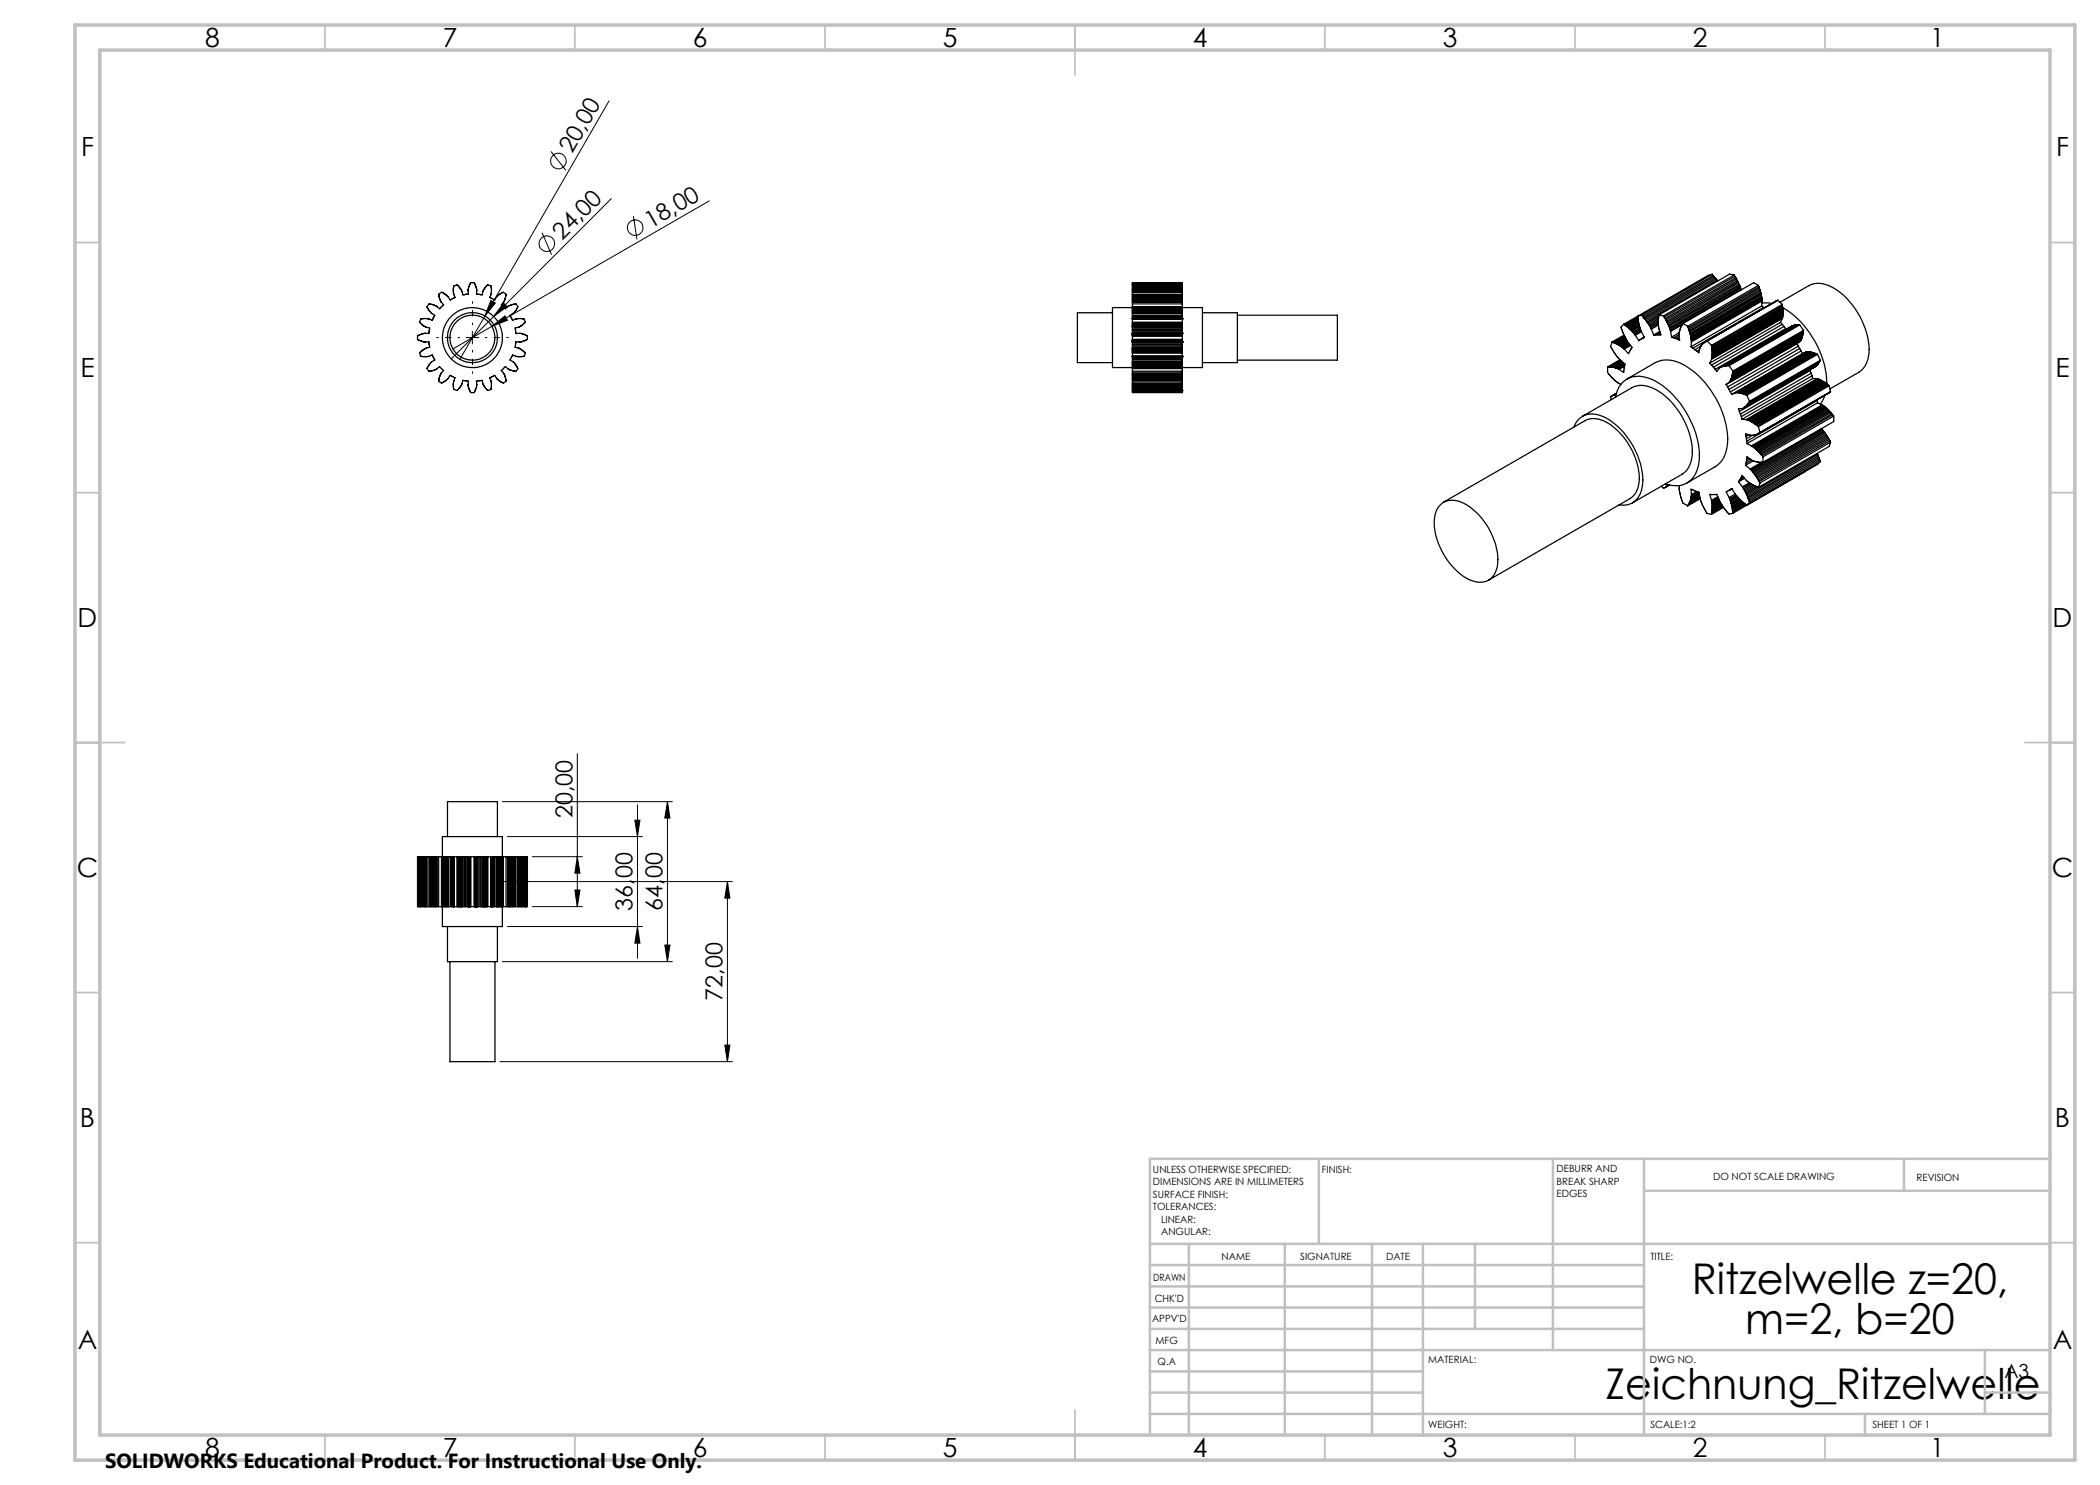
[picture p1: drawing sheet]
<svg xmlns="http://www.w3.org/2000/svg" width="420mm" height="297mm" viewBox="0 0 420 297" stroke-linecap="round" stroke-linejoin="round" font-family="sans-serif">
<g fill="none" stroke="#000" stroke-width=".25">
<path d="M226.5 56.5h10v22h-10zM226.5 58.8h10M226.5 59h10M226.5 58.5h10M226.5 59.1h10M226.5 59.3h10M226.5 59.4h10M226.5 59.6h10M226.5 59.7h10M226.5 59.9h10M226.5 60h10M226.5 57.9h10"/>
<path d="M226.5 58.1h10M226.5 58.2h10M226.5 58.3h10M226.5 57.8h10M226.5 57.6h10M226.5 57.5h10M226.5 57.3h10M226.5 57.2h10M226.5 56.9h10M226.5 56.8h10M226.5 56.7h10M342.4 54.9l-14.1 8.1"/>
<path d="M342.4 54.9l.3 .2M342.4 54.9l-.7 .2-14.2 8.1M342.7 55.1l-14.2 8.1M342.7 55.1l.1 .2M342.8 55.3l-14.1 8.2M342.8 55.3l.2 .3M343 55.6l-14.1 8.1M343 55.6l.2 .2M343.2 55.8l-14.1 8.1M343.2 55.8l.2 .2M343.4 56l-14.2 8.2M343.4 56l.1 .2"/>
<path d="M346.9 55l-14.2 8.2M346.9 55l.1 .3M346.9 55l-1-.2-14.1 8.2M347 55.3l-14.2 8.1M347 55.3l.2 .3M347.2 55.6l-14.2 8.1M347.2 55.6l.1 .2M347.3 55.8l-14.1 8.2M347.3 55.8l.2 .3M347.5 56.1l-14.2 8.1M347.5 56.1l.1 .2M347.6 56.3l-14.2 8.2"/>
<path d="M347.6 56.3l.1 .3M347.7 56.6l.1 .3M347.7 56.6l-14.1 8.2M347.8 56.9l.3 .5M347.8 56.9l-14.1 8.1M347.9 57.1l-14.1 8.2M348.1 57.4l-14.2 8.1M348.1 57.4v.2M348.1 57.6l-14.1 8.2M348.1 57.6l.1 .3M348.2 57.9l-14.1 8.1M348.2 57.9v.1"/>
<path d="M351.7 57.1l-14.2 8.2M351.7 57.1l.1 .3M351.7 57.1l-1-.6-14.1 8.2M351.8 57.4l-14.2 8.1M351.8 57.4l.1 .2M351.9 57.6l-14.2 8.2M351.9 57.6l.1 .3M352 57.9l-14.2 8.2M352 57.9v.3M352 58.2l.1 .3M352 58.2l-14.1 8.2M352.1 58.5l-14.1 8.1"/>
<path d="M352.1 58.5l.1 .2M352.2 58.7l-14.1 8.2M352.2 58.7v.3M352.2 59l.1 .3M352.2 59l-14.1 8.2M352.3 59.3l-14.1 8.1M352.3 59.3l.1 .5M352.4 59.5l-14.2 8.2M352.4 59.8l-14.2 8.1M352.4 59.8v.2M352.4 60l-14.1 8.2M352.4 60v.2"/>
<path d="M85.8 60.8l1.4 .4 .7 .6 .8-.8-.6-.7-.3-1-.1-.5 .6-.3 1.2 .7 .5 .8 1-.5a3 3 0 0 1-.2-2.3l.6-.2 .8 .9 .4 1.1 1.1-.2a3.2 3.2 0 0 1 .5-2.3l.7 .2 .4 1.1v1l1.1 .2 .4-1.1 .8-.9 .6 .2 .1 .4-.1 1.2-.3 .7 1.1 .5 .4-.8 1.1-.7 .7 .3v.2a3.5 3.5 0 0 1-.9 2l.8 .8 .7-.6 1.4-.4 .4 .5-.2 .3-.7 1-.7 .5 .5 1 1.1-.4 1.2 .1 .3 .6-.1 .2-1 .7-1 .3 .2 1.1h.9l1.4 .5v.7l-.4 .2-.9 .3-1-.1-.2 1.2 .8 .1 1.2 .9 .1 .1-.3 .7h-1.3l-1-.3-.5 1 .9 .6 .7 1.1-.4 .6h-.2l-1.1-.4-.8-.6-.6 .6-.2 .2 .6 .8 .3 1.2v.1l-.5 .4-1.1-.7-.6-.8-1.1 .5 .4 .9-.1 1.4-.6 .2-.3-.2-.7-1.1-.2-.7-1.1 .1v1.1l-.3 .8-.2 .4h-.6l-.6-1.4 .1-.9-1.1-.1-.3 1-.9 1-.6-.2-.1-.3v-1.2l.3-.8-1-.5-.6 .8-.8 .6-.3 .1-.6-.4 .4-1.4 .6-.7-.8-.8-.8 .6-1.3 .4-.4-.6 .2-.4 .6-.8 .8-.5-.6-1-1 .3h-1.3l-.2-.7 .3-.3 1-.7 .7-.1-.1-1.2-1.1 .1-1.2-.5 .1-.8 1.2-.4h1l.1-.8v-.3l-1.1-.4-.9-.8 .2-.6 1.2-.1 1.1 .4 .6-1-.8-.6-.7-.9-.1-.3zM222.5 62.5h-7v10h7M226.5 71.3h.1M226.5 63.7h.1M226.5 68.4h.1M226.5 66.7h.1M226.5 73.5h-4v-12h18v12h-4M226.5 78.1h.1M226.5 71.3h10M226.5 74.3h10M226.5 68.4h10M226.5 68.3h10"/>
<path d="M226.5 66.7h10M226.5 63.7h10M226.5 62.5h10M226.5 63.1h10M226.5 67.9h10M226.5 67.2h10M226.5 67.1h10M226.5 68h10M226.5 67h10M226.5 68.1h10M226.5 66.9h10M226.5 70.6h10"/>
<path d="M226.5 70.5h10M226.5 64.4h10M226.5 64.6h10M226.5 63.8h10M226.5 64.7h10M226.5 70.4h10M226.5 68.2h10M226.5 70.3h10M226.5 64.8h10M226.5 66.8h10M226.5 64.9h10M226.5 70.2h10"/>
<path d="M226.5 70.1h10M226.5 65h10M226.5 70h10M226.5 69.9h10M226.5 65.2h10M226.5 69.8h10M226.5 65.3h10M226.5 69.7h10M226.5 65.4h10M226.5 69.6h10M226.5 65.5h10M226.5 69.5h10"/>
<path d="M226.5 65.6h10M226.5 73.6h10M226.5 73.7h10M226.5 60.8h10M226.5 61.3h10M226.5 73.4h10M226.5 61.6h10M226.5 73.3h10M226.5 61.7h10M226.5 73.2h10M226.5 61.9h10M226.5 73.1h10"/>
<path d="M226.5 62h10M226.5 73h10M226.5 62.1h10M226.5 68.6h10M226.5 66.4h10M226.5 68.9h10M226.5 66.1h10M226.5 72.8h10M226.5 62.2h10M226.5 69.2h10M226.5 65.9h10M226.5 62.3h10"/>
<path d="M226.5 72.7h10M226.5 72.6h10M226.5 62.4h10M226.5 72.5h10M226.5 72.4h10M226.5 62.6h10M226.5 62.7h10M226.5 72.3h10M226.5 72h10M226.5 71.5h10M226.5 63.6h10M226.5 71.8h10"/>
<path d="M226.5 63.3h10M226.5 76.1h10M226.5 76.2h10M226.5 76.6h10M226.5 75.9h10M226.5 75.8h10M226.5 75.6h10M226.5 75.5h10M226.5 75.3h10M226.5 75.2h10M226.5 75.1h10M226.5 60.1h10"/>
<path d="M226.5 74.9h10M226.5 60.3h10M226.5 74.8h10M226.5 74.7h10M226.5 60.4h10M226.5 74.6h10M226.5 60.5h10M226.5 77h10M226.5 77.1h10M226.5 76.8h10M226.5 76.7h10M226.5 77.3h10"/>
<path d="M226.5 77.4h10M226.5 77.6h10M226.5 77.7h10M226.5 77.9h10M226.5 78.1h10M226.5 78.2h10M226.5 78.4h10M236.5 71.3h.1M236.5 63.7h.1M236.5 68.4h.1M236.5 66.7h.1M236.5 78.1h.1"/>
<path d="M240.5 62.5h7v10h-7M247.5 63h20v9h-20M321.5 73.4v1.1l.2 .3 1.3 1.4 1.2 .7M321.5 73.4h.8M322.3 73.4h.2M322.4 68.4l-.3 .9 .3 .5a8.8 8.8 0 0 0 2.6 3M322.4 68.4l.2 .1M322.4 79.2l-.3 .1 .2 .6M322.5 73.4l.2 .1M322.6 79.1l.7-.4-.9 .5M322.6 68.5l.2 .1M322.7 73.5h.2"/>
<path d="M322.8 68.6l.2 .1M322.9 73.5l.1 .1M323 73.6h.3M323 68.7l.3 .1M323.1 79.4a4.7 4.7 0 0 1 6.7-3.7 17.1 17.1 0 0 1 9 10.1 11.9 11.9 0 0 1 .4 8.8 4.6 4.6 0 0 1-6.1 2.2M323.1 78.9l-.7 .3M323.1 78.9l.2-.1-.4 .1M323.2 78.8l-.1 .1M323.3 73.6l.1 .1M323.3 68.8l.4 .2M323.4 73.7l.2 .1M323.6 73.8l.2 .1"/>
<path d="M323.7 69l.2 .1M323.9 69.1l.2 .1M324 72l-2.5 1.4M324.1 72l-2.4 1.4M324.1 69.2l.2 .2M324.1 72.1l-2.2 1.3M324.2 72.2l-2.1 1.2M324.3 69.4l.2 .1M324.3 72.2l-2 1.2M324.4 72.3l-1.9 1.1M324.5 69.5l.2 .2M324.5 72.4l-1.8 1.1"/>
<path d="M324.6 72.5l-1.7 1M324.7 69.7l.1 .1M324.7 72.6l-1.7 1M324.8 64.8l-.6 .6 .1 .3 .9 2.1 1.2 1.7-.7 1.2-.9-.9M324.8 64.8l.2 .2M324.8 67l-2.4 1.4M324.8 72.7l-1.5 .9M324.9 67.2l-2.3 1.3M324.9 73.3l-1.1 .6M324.9 73l-1.3 .8M325 72.8l-.3 1.7-.9-.6M325 65l.2 .2"/>
<path d="M325 67.3l-2.2 1.3M325 72.8l-1.6 .9M325 67.5l-2 1.2M325.1 67.7l-1.8 1.1M325.2 65.2l.4 .3M325.2 67.9l-1.7 1M325.3 68l-1.6 1M325.4 75.8l5.6-3.3a6.2 6.2 0 0 1 6.6 1 18.4 18.4 0 0 1 7.9 15.1 5.7 5.7 0 0 1-2.5 4.7l-5.6 3.3M325.4 68.2l-1.5 .9M325.5 68.4l-1.4 .8M325.6 65.5l.2 .2M325.7 68.5l-1.4 .9"/>
<path d="M325.8 65.7l.4 .3M325.8 68.7l-1.3 .8M326 68.9l-1.3 .8M326.1 69.1l-1.3 .7M326.2 66l.2 .2M326.4 66.2l.5 .6M326.9 66.8l.2 .3M327.1 67.1l.7 1.1 .5-.4M327.5 63.2l.1 .3M327.5 63.2l-2.7 1.6M327.6 63.5v.3M327.6 63.5l-2.6 1.5"/>
<path d="M327.6 63.8v.2M327.6 63.8l-2.4 1.4M327.6 64l.1 .3M327.6 64l-2.2 1.3M327.7 64.3v.3M327.7 64.3l-2.1 1.2M327.7 64.6l.1 .2M327.7 64.6l-1.9 1.1M327.8 64.8v.3M327.8 64.8l-1.8 1.1M327.8 65.1l.1 .2M327.8 65.1l-1.6 .9"/>
<path d="M327.9 65.3l.1 .3M327.9 65.3l-1.5 .9M328 65.6l.1 .3M328 65.6l-1.4 .8M328.1 65.9l.2 .5M328.1 65.9l-1.4 .7M328.2 66.1l-1.3 .7M328.3 66.4l.6 1.1-.3 .1M328.3 63l-.8 .2M328.3 63l.2 .2M328.3 66.4l-1.2 .7M328.5 63.2l.2 .3"/>
<path d="M328.6 67.6l-.3 .2M328.6 67.6l.3-.2-.6 .4M328.7 63.5l.2 .2M328.9 63.7l.2 .2M329.1 63.9l.3 .5M329.4 64.4l.2 .2M329.6 64.6l.1 .3M329.7 64.9l.2 .2M329.9 65.1l.1 .2M330 65.3l.2 .3M330.2 65.6l.1 .2M330.3 65.8l.4 1.2"/>
<path d="M330.7 67h.4M331.4 67h-.3M331.4 67h.4M331.6 64.4l-1.6 .9M331.6 64.7l-1.4 .9M331.7 65l-1.4 .8M331.7 64.1l-1.8 1M331.7 63.7l-2 1.2M331.7 63.4l-2.1 1.2M331.8 63l-.2 1.1a6.7 6.7 0 0 0 .6 2.9h-.4M331.8 63l.9 .2M331.8 63l-2.4 1.4"/>
<path d="M332 66.3l-1.3 .7M332 66.5l-.9 .5M332 66.6l-.6 .4M332.1 66.8l-.3 .2M332.7 63.2l.1 .2M332.8 63.4l.2 .3M333 63.7l.2 .3M333.2 64l.1 .2M333.3 64.2l.1 .3M333.4 64.5l.2 .3M333.6 64.8l.1 .2M333.7 65l.1 .3"/>
<path d="M333.8 65.3l.1 .2M333.9 65.5l.1 .3M334 65.8l.1 .2M334.1 66v.3M334.1 66.3l.2 1.1M334.3 67.4l.8 .3M335.1 67.7l.4 .2M335.8 66.5l.1 1.5-.4-.1M335.8 67.3l-.7 .4M335.8 66.9l-1.1 .7M335.8 66.5l-1.5 .9M335.9 67.7l-.4 .2"/>
<path d="M336.4 64.9l-2.3 1.4M336.6 64.7l-.3 .5-.5 1.3M336.6 64.7l.9 .6M337.5 65.3l.1 .2M337.6 65.5l.1 .3M337.7 65.8l.1 .3M337.8 66.1l.1 .3M337.9 66.4l.1 .2M338 66.6l.1 .3M338.1 66.9v.3M338.1 67.2l.1 .2M338.2 67.4l.1 .8"/>
<path d="M338.2 69.4l.4 .2M338.3 68.2v.2M338.3 68.4l-.1 1M338.6 69.6l.4 .4M339 70l.4 .2M339.9 70l-.5 .2M340.1 69.2l-1.1 .8M341.1 68.4l-.7 .5a2.22 2.22 0 0 0-.6 1.7l-.4-.4M341.2 68.3l-.1 .1M341.4 68.2l-.2 .1M341.4 68.2l.9 .9M341.9 72.6l.4 .4"/>
<path d="M342.3 69.1v.2M342.3 71.9l-.4 .7M342.3 73l.4 .4M342.3 69.3l.1 .3M342.4 69.6v.2M342.4 71.7l-.1 .2M342.4 69.8v.3M342.4 71.5v.2M342.4 70.1v1.2M342.4 71.3v.2M342.7 73.4l.3 .5M344.1 73.5l-.7 .8-.4-.4"/>
<path d="M344.2 73.4l-.1 .1M344.4 73.3l-.2 .1M344.5 73.3h-.1M345.1 73.2l-.6 .1M345.1 73.2h.1M345.2 76.9l1.2 2M345.4 73.1l-.2 .1M345.4 73.1h.4M345.8 73.1l.8 1.1M345.8 76.5l-.6 .4M346 76.2l-.2 .3M346.1 76.1l-.1 .1"/>
<path d="M346.3 75.5l-.2 .6M346.4 75.3l-.1 .2M346.4 75.1v.2M346.5 74.9l-.1 .2M346.5 74.7v.2M346.5 74.5v.2M346.6 74.2l-.1 .3M347 78.6l-.6 .3M347.2 78.5h.4M347.2 78.5l-.2 .1M347.6 78.5l.1 .1M347.7 78.6h.2"/>
<path d="M347.9 78.6h.2M348.1 78.6l.2 .1M348.3 78.7h.2M348.5 78.7l.2 .1M348.7 78.8l.2 .1M348.9 78.9h.2M349.1 78.9l.3 .2M349.4 79.1l.5 1.2M352.3 61.2l-14.1 8.2M352.3 61.2l.4 .3M352.4 60.6l2 .1M352.4 60.2l-14.1 8.2"/>
<path d="M352.4 60.2l-.1 1M352.7 61.5l-14.1 8.1M352.7 61.5l.2 .1M355.4 60.1l-14.2 8.2M355.4 60.1l-14.3 8.3M355.6 60l-14.2 8.2M355.6 60l.8 .9M355.6 60l-.2 .1M356 60.5l5.7-3.4a4.9 4.9 0 0 1 5.2 .6 15.4 15.4 0 0 1 6.9 12.9 4.7 4.7 0 0 1-2 3.9l-5.8 3.3M356.1 64.5l-14.2 8.1M356.1 64.5l.3 .4M356.4 60.9l-14.1 8.2"/>
<path d="M356.4 60.9l.1 .6M356.4 63.7l-14.1 8.2M356.4 63.7l-.3 .8M356.4 64.9l.8 .8M356.4 64.9l-14.1 8.1M356.5 61.2l-14.2 8.1M356.5 61.5l-14.1 8.1M356.5 61.5l.1 .4M356.5 63.5l-14.1 8.2M356.5 63.5l-.1 .2M356.6 61.5a18.8 18.8 0 0 1 8.7 15.3M356.6 61.7l-14.2 8.1"/>
<path d="M356.6 63.1l-14.2 8.2M356.6 63.3l-.1 .2M356.6 63.3l-14.2 8.2M356.6 63.1v.2M356.6 61.9l-14.2 8.2M356.6 62.2l-14.2 8.2M356.6 61.9v1M356.6 62.4l-14.2 8.2M356.6 62.7l-14.2 8.1M356.6 62.9l-14.2 8.2M356.6 62.9v.2M356.8 65.3l-14.1 8.1"/>
<path d="M357.2 65.7l-14.2 8.2M357.2 65.7l.1 .2M358.4 65.2l-14.2 8.2M358.5 65.2l-14.1 8.1M358.5 65.2l-14.4 8.3M358.7 65.1l-14.2 8.2M358.7 65.1l-.2 .1M358.8 65l-14.1 8.2M358.8 65l-.1 .1M359 65h.2M359 65h-.2M359 65l-14.1 8.2"/>
<path d="M359.2 65l-14.1 8.2M359.4 65h.5M359.4 65l-14.2 8.2M359.4 65h-.2M359.4 68.8l-14.2 8.1M359.4 68.8l.3 .4M359.6 65l-14.2 8.1M359.7 69.2l-14.2 8.2M359.7 69.2l.2 .5M359.8 65l-14.2 8.1M359.9 65l-14.1 8.1M359.9 65l.8 1.1"/>
<path d="M359.9 69.7l-14.1 8.2M359.9 69.7l.3 .5M360 68.3l-14.2 8.2M360 68.3l-.6 .5M360.1 68.2l-14.2 8.1M360.1 68.2l-.1 .1M360.2 68l-14.2 8.2M360.2 68l-.1 .2M360.2 70.2l-14.1 8.2M360.2 70.2l.3 .5M360.3 67.9l-14.2 8.2M360.3 67.9l-.1 .1"/>
<path d="M360.3 67.7l-14.1 8.2M360.4 67.6l-14.1 8.1M360.5 67.4l-14.2 8.1M360.5 67.4l-.2 .5M360.5 67.2v.2M360.5 67.2l-14.1 8.1M360.5 70.7l-14.1 8.2M360.6 67l-14.2 8.1M360.6 67l-.1 .2M360.6 66.7l-14.1 8.2M360.6 66.5l-14.1 8.2M360.6 66.5v.5"/>
<path d="M360.7 66.3l-14.2 8.2M360.7 66.3l-.1 .2M360.7 66.1l-14.1 8.1M360.7 66.1v.2M361.2 70.4l-14.2 8.2M361.2 70.4l-.7 .3M361.4 70.4h.5M361.4 70.4l-14.2 8.1M361.4 70.4h-.2M361.5 70.4l-14.1 8.1M361.7 70.4l-14.1 8.1M361.9 70.4h.3"/>
<path d="M361.9 70.4l-14.2 8.2M361.9 74l.1 .1M362 74.1l-14.1 8.2M362 74.1l.2 .5M362.1 70.4l-14.2 8.2M362.2 70.4l-14.1 8.2M362.2 70.4l.2 .1M362.2 74.6l-14.1 8.2M362.2 74.6l.2 .6M362.4 75.2l-14.1 8.1M362.4 75.2l.1 .5M362.4 70.5l.7 .2"/>
<path d="M362.4 70.5l-14.1 8.2M362.5 75.7l-14.1 8.2M362.5 75.7h.9M362.7 70.6l-14.2 8.1M362.9 70.6l-14.2 8.2M363 73.3l-14.1 8.2M363 73.3l-14.2 8.3M363.1 70.7l-14.2 8.2M363.1 70.7l.2 .1M363.2 73.2l-14.2 8.2M363.2 73.2l-.2 .1M363.3 70.8l-14.2 8.1"/>
<path d="M363.3 70.8l.2 .1M363.3 73.1l-14.1 8.2M363.4 75.7l-14.2 8.2M363.4 75.7l.2 .1M363.4 73l-14.1 8.2M363.5 79.9v.2M363.5 70.9l-14.1 8.2M363.5 70.9l.6 1.2M363.5 72.9l-14.1 8.1M363.5 72.9l-.3 .3M363.6 75.8l-14.2 8.2M363.6 75.8h.2"/>
<path d="M363.6 72.7l-14.1 8.2M363.7 72.6l-14.1 8.1M363.7 72.6l-.2 .3M363.8 75.8l-14.2 8.2M363.8 75.8l.2 .1M363.9 72.4l-14.2 8.2M364 72.2l-14.2 8.2M364 75.9l-14.2 8.2M364 75.9l.2 .1M364.1 72.1l-14.2 8.2M364.1 72.1l-.4 .5M364.2 76l-14.2 8.2"/>
<path d="M364.2 76l.1 .1M364.3 76.1l.3 .2M364.3 76.1l-14.1 8.2M364.6 76.3l-14.2 8.1M364.6 76.3l.2 .1M364.8 76.4l.4 .3M364.8 76.4l-14.2 8.2M365 79.1l-.9 1.7M365 76.5l-14.2 8.2M365.2 76.7l-14.2 8.1M365.2 76.7l.2 .1M365.4 76.8l-14.1 8.2"/>
<path d="M365.4 76.8l.2 .2M365.6 77l-14.1 8.2M365.6 77l.2 .1M365.8 77.1l-14.1 8.2M365.8 77.1l.3 1.2M366.1 78.3l-14.3 8.3M366.1 78.3l-14.4 8.4M314.8 85.4a3.8 3.8 0 0 1 5.6-2.2 15.1 15.1 0 0 1 8 11.2 6.1 6.1 0 0 1-1.6 6 3.8 3.8 0 0 1-3 .6M316.5 83.3l9.9-5.8a5.5 5.5 0 0 1 5.8 1.1 15.8 15.8 0 0 1 6.3 12.4 4.7 4.7 0 0 1-2.1 3.9l-9.9 5.7M332.2 97.3l.5 .4 .3-.2M333.4 97.2l-.4 .3M333.7 96.9h.1"/>
<path d="M333.7 96.9l-.3 .3M333.8 97l-.4 .2M333.8 97l-.5 .3M333.9 97l-.7 .4M333.9 97l-.9 .5M335.9 97.1v1.1l.7 2.4 .9 .6M338.1 99.9v.2M338.2 99.8l-.1 .1M338.3 98.9l-.1-1.1 1.6 .7a9.4 9.4 0 0 0 1.2 3.4l.4 .8 .9 .2M338.3 98.9v.2M338.3 99.1l-.1 .7M339.3 98.3l-1 .6"/>
<path d="M339.6 98.4l-1.3 .7M339.8 98.5l-1.6 .8M339.8 98.6l-1.6 1M339.8 98.8l-1.6 1M339.9 99l-1.8 .9M339.9 99.1l-1.8 1M339.9 99.2l-1.9 1.1M339.9 99.3l-2 1.2M339.9 99.4l-2.1 1.3M340 99.6l-2.3 1.2M340 99.7l-2.4 1.3M340 99.7l-2.5 1.5"/>
<path d="M343.6 99.3l-1.3 .8M343.6 99.6l-1.2 .7M343.7 99.8l-1.3 .7M343.8 100l-1.4 .8M345.8 99.5l.2 .5M346.1 97.9l.3-.2 .6 1.1M346.4 97.8l-1.2 .6 .6 1.1M347 98.8l.2 .3M347 98.8l-1.2 .7M347.2 99.1l.2 .1M347.2 99.1l-1.3 .7M347.4 99.2l.3 .5"/>
<path d="M347.4 99.2l-1.4 .8M347.6 99.4l-1.5 .9M347.7 96.4l.8 1M347.7 99.7l.2 .1M347.7 99.7l-1.5 .8M347.9 96.1l-.2 .3M347.9 82.3l.2 .5M347.9 99.8l.2 .2M347.9 99.8l-1.6 1M348.1 95.8l-.2 .3M348.1 82.8l.2 .5M348.3 95.5l.1-.4 1.4 1.4 1.9 1"/>
<path d="M348.3 95.5l-.2 .3M348.3 83.3l.1 .6M348.4 83.9h.8M348.5 97.4l.1 .2M348.5 95.3l-.2 .2M348.6 97.6l.6 1M348.7 95.4l-.6 .4M348.8 81.6l-1.1 .2 .2 .5M348.8 95.6l-.9 .5M348.9 95.7l-1.2 .7M349.1 93.1l.9 .7M349.2 98.6l.1 .2"/>
<path d="M349.2 81.3l-.4 .3M349.2 92.6l-.1 .5M349.2 87.3l.1 .5M349.2 83.9l.2 .1M349.3 92.2l-.1 .4M349.3 98.8l.2 .6M349.3 81.2l-.1 .1M349.3 87.8v.5M349.3 91.8v.4M349.3 88.3l.1 .4M349.3 91.8l.1-.4 1.3 .8M349.4 88.7l.9 .5"/>
<path d="M349.4 84h.2M349.5 99.4l.1 .2M349.6 99.6l.3 .9M349.6 80.7l-.3 .5M349.6 84l.2 .1M349.7 80.6l-.1 .1M349.7 91.6l-.4 .2M349.7 87l-.5 .3M349.8 80.4l-.1 .2M349.8 84.1l.4 .2M349.9 96.6l-1.4 .8M349.9 80.3l-.1 .1"/>
<path d="M350 93.8l.4 .4M350 91.8l-.7 .4M350.1 96.7l-1.5 .9M350.2 84.3l.2 .1M350.3 89.2l.2 .1M350.3 92l-1.1 .6M350.4 94.2l.3 .4M350.4 84.4l.9 .6M350.4 96.9l-1.6 .9M350.4 87.1l-1.1 .7M350.5 89.3l.2 .1M350.7 89.4l.2 .2"/>
<path d="M350.7 92.2l1.1 .3h.8M350.7 92.2l-1.6 .9M350.7 97l-1.8 1.1M350.7 94.6l.2 .2M350.9 94.8l.1 .2M350.9 89.6l.1 .1M351 97.2l-2 1.1M351 95l.2 .3M351 89.7l.3 .2M351.2 95.3l.2 .2M351.3 85l.4 .3M351.3 89.9l.1 .2"/>
<path d="M351.3 97.3l-2.1 1.3M351.4 95.5l.1 .3M351.4 90.1l.2 .2M351.5 95.8l.2 .3M351.6 90.3l.2 .2M351.7 96.1l.1 .2M351.7 85.3l.3 1.2-.2 .1M351.7 86.7l-1 .4a2.28 2.28 0 0 1-1.6-.4l.1 .6M351.7 97.4l-2.4 1.4M351.8 96.3l.2 .3M351.8 86.6l-.1 .1M351.8 90.5l.2 .2"/>
<path d="M352 96.6l-.3 .9M352 90.7l.2 .2M352.2 90.9l.2 .2M352.3 92.5l-2.3 1.3M352.4 91.1l.2 .3M352.6 91.4v1.1M360.7 94.5h.1M360.7 94.5l-14.1 8.2M363.4 90.7l.1 .2M363.5 80.1l-14.2 8.2M363.5 80.1v.5M363.5 80.6l-14.1 8.1"/>
<path d="M363.5 80.6l.9 .4M363.5 90.9l-14.1 8.2M363.5 90.9l.6 1.4M363.6 91.2l-14.1 8.2M363.7 91.5l-14.1 8.1M363.9 91.8l-14.2 8.1M364 92l-14.2 8.2M364.1 92.3l-14.2 8.2M364.1 92.3l-.6 .6-14.1 8.1M364.2 85.7l.1 .1M364.3 85.8l.4 .4M364.3 85.8l-14.1 8.2"/>
<path d="M364.4 81l-14.1 8.2M364.4 81l.2 .1M364.5 86l-14.1 8.2M364.6 81.1l-14.1 8.2M364.6 81.1l.2 .1M364.7 86.2l-14.1 8.2M364.7 86.2l.1 .2M364.8 81.2l-14.1 8.2M364.8 81.2l.2 .2M364.8 86.4l-14.1 8.2M364.8 86.4l.2 .2M365 81.4l.4 .3"/>
<path d="M365 81.4l-14.1 8.2M365 86.6l-14.1 8.2M365 86.6l.2 .3M365.2 81.6l-14.2 8.1M365.2 86.9l-14.2 8.1M365.2 86.9l.1 .2M365.3 87.1l.2 .3M365.3 87.1l-14.1 8.2M365.4 81.7l-14.1 8.2M365.4 81.7l.2 .2M365.5 87.4l-14.1 8.1M365.5 87.4l.2 .2"/>
<path d="M365.6 81.9l-14.2 8.2M365.6 81.9l.2 .2M365.7 87.6l-14.2 8.2M365.7 87.6l.1 .3M365.8 82.1l-14.2 8.2M365.8 82.1l.2 .2M365.8 87.9l-14.1 8.2M365.8 87.9l.3 .5M366 82.3l.1 .2M366 82.3l-14.2 8.2M366 88.2l-14.2 8.1M366.1 88.4l-14.1 8.2"/>
<path d="M366.1 88.4l-.3 .9-14.1 8.2M366.1 82.5l.3 .3M366.1 82.5l-14.1 8.2M366.4 82.8l-14.2 8.1M366.4 82.8l.1 .2M366.5 83l-14.1 8.1M366.5 83l.2 .2M366.7 83.2l-14.1 8.2M366.7 83.2v1.1l-14.1 8.2M288.1 101a3.8 3.8 0 0 1 4.6-.4 13.4 13.4 0 0 1 6.8 12.7 3.6 3.6 0 0 1-5.5 2.7 13.7 13.7 0 0 1-7.1-12.5 4.2 4.2 0 0 1 1.2-2.5zM288.7 100.4l28.3-16.3a4.9 4.9 0 0 1 5.3 1 14 14 0 0 1 5.5 11.2 4.1 4.1 0 0 1-1.8 3.4l-28.3 16.3M337.6 101l-.1 .2"/>
<path d="M337.7 100.8l-.1 .2M337.8 100.7l-.1 .1M337.9 100.5l-.1 .2M338 100.3l-.1 .2M338.1 100.1l-.1 .2M342.3 100.1l-.4-1.2h1.5l.7 1.6M342.3 100.1l.1 .2M342.3 102.7v.2M342.4 100.3v.5M342.4 102.4l-.1 .3M342.4 102.2v.2M342.4 100.8v1.1"/>
<path d="M342.4 101.9v.3M343.9 100.2l-1.5 .8M344 100.4l-1.6 .8M344.1 100.5l1.7 2.3 .8-.1M344.1 100.5l-1.7 1M344.2 100.7l-1.8 1M344.3 100.9l-1.9 1M344.4 101l-2 1.2M344.5 101.2l-2.1 1.2M344.6 101.3l-2.3 1.4M344.7 101.5l-2.4 1.4M346 100l.1 .3"/>
<path d="M346.1 100.3l.1 .2M346.2 100.5l.1 .5M346.3 101l.1 .3M346.4 101.3v.3M346.4 101.6l.1 .2M346.5 101.8v.3M346.5 102.1l.1 .6M348.1 100l.2 .2M348.1 100l-1.8 1M348.3 100.2l.8 .7M348.3 100.2l-1.9 1.1M348.5 100.4l-2.1 1.2"/>
<path d="M348.7 100.5l-2.2 1.3M348.9 100.7l-2.4 1.4M349.1 100.9l.3 .1M349.1 100.9l-2.6 1.5M349.9 100.5l-.5 .5M83.5 171.3h22v10h-22zM83.6 171.3v10M83.7 171.3v10M83.9 171.3v10M84.1 171.3v10M84.3 171.3v10M84.4 171.3v10"/>
<path d="M84.6 171.3v10M84.7 171.3v10M84.9 171.3v10M85 171.3v10M85.2 171.3v10M85.3 171.3v10M85.4 171.3v10M85.8 171.3v10M85.9 171.3v10M86.1 171.3v10M86.3 171.3v10M86.4 171.3v10"/>
<path d="M86.5 171.3v10M86.7 171.3v10M86.8 171.3v10M86.9 171.3v10M87.1 171.3v10M87.2 171.3v10M87.3 171.3v10M87.4 171.3v10M87.7 171.3v10M88.3 171.3v10M88.4 171.3v10M88.5 171.3v-4h12v4"/>
<path d="M88.6 171.3v10M88.7 171.3v10M88.8 171.3v10M89 171.3v10M89.1 171.3v10M89.2 171.3v10M89.3 171.3v10M89.4 171.3v10M89.5 167.3v-7h10v7M89.5 171.3v10M89.6 171.3v10M89.7 171.3v10"/>
<path d="M90 171.3v10M90.3 171.3v10M90.5 171.3v10M90.7 171.3h.1M90.7 171.3v10M91.4 171.3v10M91.5 171.3v10M91.6 171.3v10M91.7 171.3v10M91.8 171.3v10M91.9 171.3v10M92 171.3v10"/>
<path d="M92.1 171.3v10M92.2 171.3v10M92.3 171.3v10M92.4 171.3v10M92.6 171.3v10M92.9 171.3v10M93.1 171.3v10M93.4 171.3v10M93.6 171.3h.1M93.6 171.3v10M93.7 171.3v10M93.8 171.3v10"/>
<path d="M93.9 171.3v10M94 171.3v10M94.1 171.3v10M94.2 171.3v10M94.8 171.3v10M94.9 171.3v10M95 171.3v10M95.1 171.3v10M95.2 171.3v10M95.3 171.3v10M95.3 171.3h.1M95.4 171.3h.1"/>
<path d="M95.4 171.3v10M95.6 171.3v10M95.8 171.3v10M96.1 171.3v10M96.4 171.3v10M96.6 171.3v10M96.7 171.3v10M96.8 171.3v10M96.9 171.3v10M97 171.3v10M97.1 171.3v10M97.2 171.3v10"/>
<path d="M97.3 171.3v10M97.4 171.3v10M97.6 171.3v10M98.2 171.3h.1M98.2 171.3v10M98.3 171.3h.1M98.3 171.3v10M98.5 171.3v10M98.7 171.3v10M99 171.3v10M99.3 171.3v10M99.4 171.3v10"/>
<path d="M99.6 171.3v10M99.7 171.3v10M99.8 171.3v10M99.9 171.3v10M100 171.3v10M100.1 171.3v10M100.3 171.3v10M100.4 171.3v10M100.5 171.3v10M100.7 171.3v10M101.2 171.3v10M101.5 171.3v10"/>
<path d="M101.7 171.3v10M101.8 171.3v10M101.9 171.3v10M102 171.3v10M102.2 171.3v10M102.3 171.3v10M102.4 171.3v10M102.6 171.3v10M102.7 171.3v10M102.9 171.3v10M103 171.3v10M103.2 171.3v10"/>
<path d="M103.6 171.3v10M103.8 171.3v10M103.9 171.3v10M104.1 171.3v10M104.2 171.3v10M104.4 171.3v10M104.5 171.3v10M104.7 171.3v10M104.8 171.3v10M105.1 171.3h.1M105.1 171.3v10M105.2 171.3v10"/>
<path d="M105.3 171.3v10M88.5 181.3v4h12v-4M89.5 185.3v7h10v-7M90 192.3v20h9v-20M90.7 181.3h.1M93.6 181.3h.1M95.3 181.3h.1M95.4 181.3h.1M98.2 181.3h.1M98.3 181.3h.1M105.1 181.3h.1"/>
<circle cx="94.5" cy="67.5" r="6"/>
<circle cx="94.5" cy="67.5" r="5"/>
<circle cx="94.5" cy="67.5" r="4.5"/>
</g>
<g fill="none" stroke="#000" stroke-width=".2">
<path d="M110.2 30.3l3 3.8M121.8 20.2l-24.8 43M122.3 39.7l-32.1 32.1M108.4 46.5l1.9 4.4M126.7 43.2l.7 4.7M141.9 40.2l-43.5 25.1M93.2 67.5h2.5M94.5 66.3v2.5M97 63.2l-5 8.7M98.2 60.1l.9 .5-2.1 2.6zM98.4 65.3l2.6-2.1 .5 .9zM98.4 65.3l-7.8 4.5"/>
<path d="M100.7 60.6l.7 .7-2.7 2zM115.5 150.7v30.6M100 176.3h46.5M100.5 160.3h34M101.5 167.3h27M106.5 171.3h10M115 178h1l-.5 3.3zM115.5 171.3l.5 3.3h-1zM127 164h1l-.5 3.3zM127.5 161v30.7M133.5 160.3l.5 3.3h-1zM133.5 160.3v32"/>
<path d="M145.5 176.3l.5 3.3h-1zM145.5 176.3v36M100.5 192.3h34M101.5 185.3h27M106.5 181.3h10M127.5 185.3l.5 3.3h-1zM133 189h1l-.5 3.3zM100 212.3h46.5M145 209h1l-.5 3.3z"/>
<circle cx="111.7" cy="32.2" r="1.56"/>
<circle cx="109.4" cy="48.7" r="1.56"/>
<circle cx="127" cy="45.5" r="1.55"/>
</g>
<path d="M92 67.5h-4.7M94.5 65v-4.7M94.5 70v4.8M97 67.5h4.8" fill="none" stroke="#000" stroke-width=".2" stroke-dasharray="15.2 1.3 1.3 1.3" stroke-dashoffset="14.8" stroke-linecap="butt"/>
<g fill="none" stroke="#c0c0c0" stroke-width=".35">
<path d="M65 5v5M115 5v5M165 5v5M215 5v10M265 5v5M315 5v5M365 5v5M15 48.5h5M410 48.5h5M15 98.5h5M410 98.5h5M15 148.5h10"/>
<path d="M405 148.5h10M15 198.5h5M410 198.5h5M15 248.5h5M410 248.5h5M65 287v5M115 287v5M165 287v5M215 282v10M265 287v5M315 287v5M365 287v5"/>
</g>
<g fill="none" stroke="#c0c0c0" stroke-width=".5">
<path d="M263.8 231.8v17M310.6 231.8v38.2M328.8 231.8v55.2M328.8 238.2h81.2M380.8 231.8v6.4M410 231.8h-180v55.2M230 248.8h180M230 257.3h98.8M230 253h98.8M237.8 248.8v38.2M257 248.8v38.2M274.4 248.8v38.2"/>
<path d="M284.6 248.8v38.2M295 248.8v17M230 265.8h98.8M230 261.5h98.8M230 278.5h54.6M230 274.3h54.6M230 270h180M397 278.5h13M397 270v12.8M230 282.8h180M373 282.8v4.2"/>
</g>
<path d="M15 5h400v287h-400zM20 10h390v277h-390z" fill="none" stroke="#c0c0c0" stroke-width=".7"/>
<g fill="#000">
<path d="M98.2 60.1l.9 .5-2.1 2.6zM98.4 65.3l2.6-2.1 .5 .9zM100.7 60.6l.7 .7-2.7 2z"/>
<path d="M115.5 171.3l.5 3.3h-1zM115 178h1l-.5 3.3zM127 164h1l-.5 3.3zM127.5 185.3l.5 3.3h-1zM133.5 160.3l.5 3.3h-1zM133 189h1l-.5 3.3zM145.5 176.3l.5 3.3h-1zM145 209h1l-.5 3.3z"/>
</g>
<g font-size="8.5">
<text x="338.4" y="258.8">Ritzelwelle z=20,</text>
<text x="349.1" y="266.9">m=2, b=20</text>
<text x="321.1" y="279.7">Zeichnung_Ritzelwelle</text>
</g>
<g font-size="5.3">
<text x="41" y="9.5">8</text>
<text x="88.5" y="9.5">7</text>
<text x="138.5" y="9.5">6</text>
<text x="188.5" y="9.5">5</text>
<text x="238.5" y="9.5">4</text>
<text x="288.5" y="9.5">3</text>
<text x="338.5" y="9.5">2</text>
<text x="386" y="9.5">1</text>
<text x="16.2" y="31.2">F</text>
<text x="411.2" y="31.2">F</text>
<text x="16.1" y="75.5">E</text>
<text x="411.1" y="75.5">E</text>
<text x="15.5" y="125.5">D</text>
<text x="410.5" y="125.5">D</text>
<text x="15.4" y="175.5">C</text>
<text x="410.4" y="175.5">C</text>
<text x="16" y="225.5">B</text>
<text x="411" y="225.5">B</text>
<text x="15.5" y="269.7">A</text>
<text x="410.5" y="269.7">A</text>
<text x="41" y="291.5">8</text>
<text x="88.5" y="291.5">7</text>
<text x="138.5" y="291.5">6</text>
<text x="188.5" y="291.5">5</text>
<text x="238.5" y="291.5">4</text>
<text x="288.5" y="291.5">3</text>
<text x="338.5" y="291.5">2</text>
<text x="386" y="291.5">1</text>
</g>
<g font-size="4.7">
<text x="114.5" y="30.8" transform="rotate(-60 114.5 30.8)">20,00</text>
<text x="130.1" y="45.7" transform="rotate(-30 130.1 45.7)">18,00</text>
<text x="112.4" y="48.1" transform="rotate(-45 112.4 48.1)">24,00</text>
<text x="114.5" y="163.7" transform="rotate(-90 114.5 163.7)">20,00</text>
<text x="126.5" y="182.1" transform="rotate(-90 126.5 182.1)">36,00</text>
<text x="132.5" y="182.1" transform="rotate(-90 132.5 182.1)">64,00</text>
<text x="144.5" y="200.1" transform="rotate(-90 144.5 200.1)">72,00</text>
</g>
<text font-size="4.1" x="21" y="293.7">SOLIDWORKS Educational Product. For Instructional Use Only.</text>
<text font-size="3.9" x="400.9" y="275.5">A3</text>
<g font-size="2">
<text x="230.6" y="234.6">UNLESS OTHERWISE SPECIFIED:</text>
<text x="230.6" y="237.1">DIMENSIONS ARE IN MILLIMETERS</text>
<text x="230.6" y="239.6">SURFACE FINISH:</text>
<text x="264.4" y="234.6">FINISH:</text>
<text x="311.3" y="234.5">DEBURR AND</text>
<text x="311.3" y="237">BREAK SHARP</text>
<text x="311.3" y="239.5">EDGES</text>
<text x="342.6" y="236">DO NOT SCALE DRAWING</text>
<text x="383.3" y="236.2">REVISION</text>
<text x="230.6" y="242.1">TOLERANCES:</text>
<text x="232.2" y="244.6">LINEAR:</text>
<text x="232.2" y="247.1">ANGULAR:</text>
<text x="244.3" y="252">NAME</text>
<text x="260" y="251.9">SIGNATURE</text>
<text x="277.2" y="251.9">DATE</text>
<text x="330.1" y="251.9">TITLE:</text>
<text x="230.6" y="256.1">DRAWN</text>
<text x="230.9" y="260.3">CHK'D</text>
<text x="230.4" y="264.4">APPV'D</text>
<text x="231.1" y="268.8">MFG</text>
<text x="231.5" y="273">Q.A</text>
<text x="285.6" y="272.5">MATERIAL:</text>
<text x="330" y="272.5">DWG NO.</text>
<text x="285.6" y="285.5">WEIGHT:</text>
<text x="330.1" y="285.6">SCALE:1:2</text>
<text x="374.5" y="285.6">SHEET 1 OF 1</text>
</g>
</svg>
